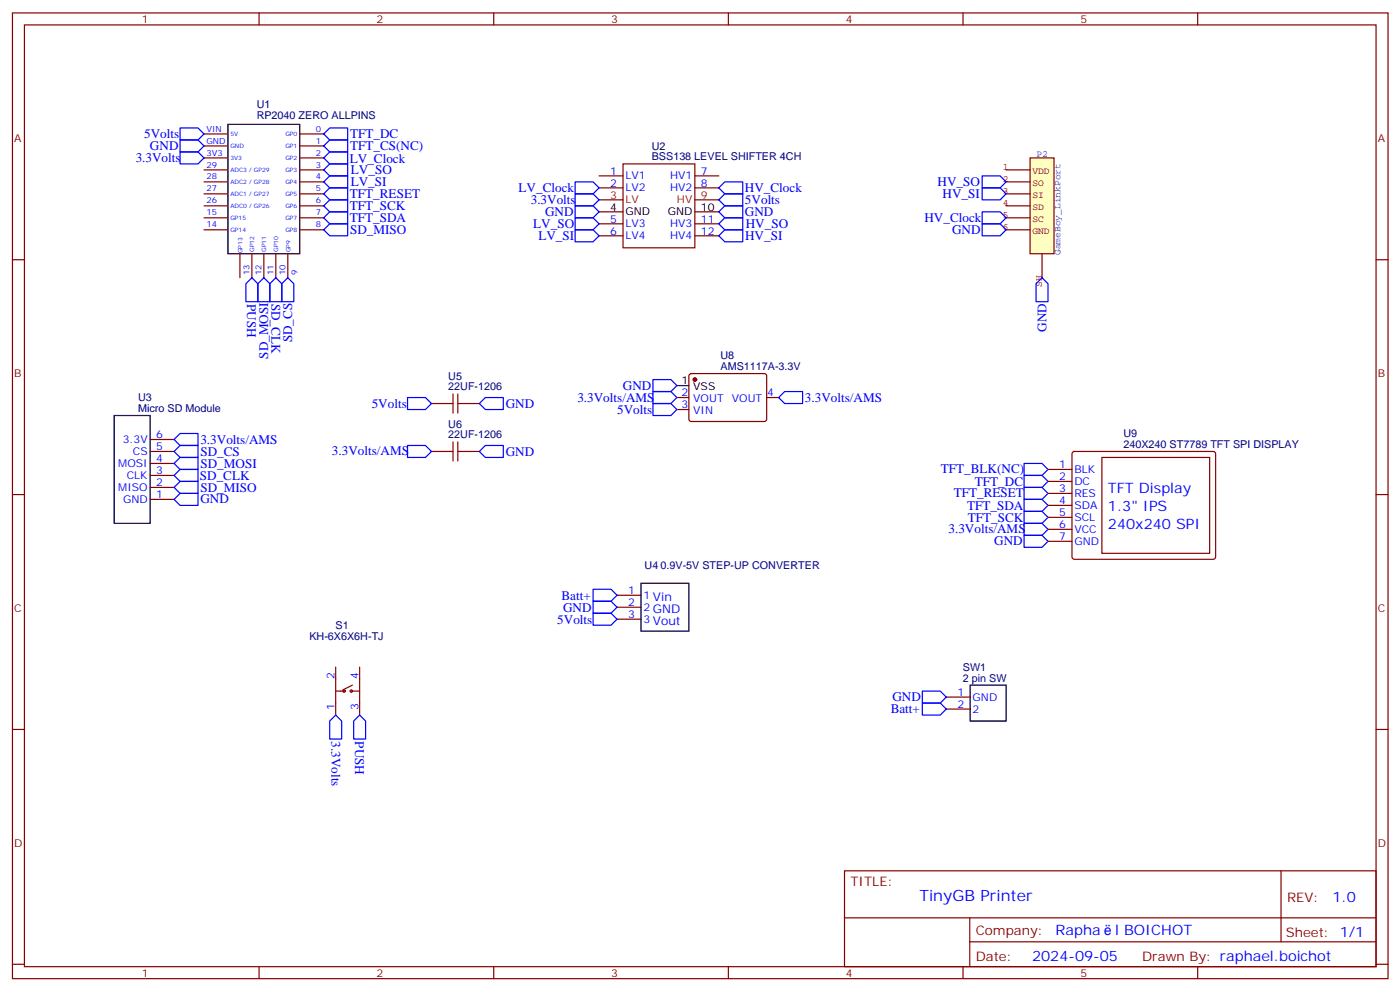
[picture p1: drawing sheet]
<svg xmlns="http://www.w3.org/2000/svg" width="413mm" height="292mm" viewBox="0 0 413 292" stroke-linecap="round" stroke-linejoin="round" font-family="sans-serif">
<g fill="none" stroke="#870000" stroke-width=".35">
<path d="M3.7 3.8h405.3v284.3h-405.3zM7.2 7.3h398.3v277.3h-398.3zM76.3 3.8v3.5M145.5 3.8v3.5M214.6 3.8v3.5M283.8 3.8v3.5M352.9 3.8v3.5M60.1 39.4h7.1M88.3 39.4h7.1M60.1 43h7.1M60.1 46.5h7.1M60.1 50h7.1"/>
<path d="M60.1 53.6h7.1M60.1 57.1h7.1M88.3 43h7.1M88.3 46.5h7.1M88.3 50h7.1M88.3 53.6h7.1M88.3 57.1h7.1M3.7 76.5h3.5M60.1 60.6h7.1M60.1 64.1h7.1M60.1 67.7h7.1M70.7 74.7v7.1"/>
<path d="M74.2 74.7v7.1M77.8 74.7v7.1M81.3 74.7v7.1M84.8 74.7v7.1M88.3 60.6h7.1M88.3 64.1h7.1M88.3 67.7h7.1M405.5 76.5h3.5M3.7 145.6h3.5M405.5 145.6h3.5M3.7 214.8h3.5M405.5 214.8h3.5"/>
<path d="M248.8 256.4h156.7v28.2h-156.7zM377.5 256.4v20.9M248.9 270.2h156.5M285.8 277.3h119.6M285.8 270.2v14.2M3.7 283.9h3.5M76.3 284.6v3.5M145.5 284.6v3.5M214.6 284.6v3.5M283.8 284.6v3.5M352.9 284.6v3.5M405.5 283.9h3.5"/>
</g>
<path d="M67.2 36.6h21.1v38.1h-21.1z" fill="none" stroke="#000" stroke-width=".35"/>
<path d="M303.5 46.5h7.1v28.2h-7.1z" fill="#ffffc2" stroke="#850000" stroke-width=".35"/>
<path d="M296.5 50h7M296.5 53.6h7M296.5 57.1h7M296.5 60.6h7M296.5 64.1h7M296.5 67.7h7M307.1 74.7v7.1" fill="none" stroke="#850000" stroke-width=".35"/>
<g fill="none" stroke="#870000" stroke-width=".35">
<path d="M176.5 55.3h7.1M176.5 51.8h7.1M176.5 58.8h7.1M183.6 48.3h21.2v24.7h-21.2zM204.8 55.3h7M204.8 51.8h7M204.8 58.8h7M176.5 62.4h7.1M176.5 65.9h7.1M176.5 69.4h7.1M204.8 62.4h7M204.8 65.9h7"/>
<path d="M204.8 69.4h7M127.1 118.8h3.6M137.7 118.8h3.6M199.5 117.1h3.5M203.2 110.2l.5-.2 21.8 .1 .4 .6v13l-.7 .4-21.8-.1-.4-.6v-12.7zM225.9 117.1h3.5M44.2 129.4h7.1M44.2 132.9h7.1M44.2 136.5h7.1M44.2 140h7.1M127.1 132.9h3.6M137.7 132.9h3.6"/>
<path d="M199.5 120.6h3.5M308.8 138.2h7.1M316.1 133.1l.5-.2h40.9l.5 .2 .2 .5-.1 30.6-.6 .5-41.2-.1-.4-.6v-30.4zM324.7 134.7h31.7v28.2h-31.7zM44.2 143.5h7.1M44.2 147h7.1M308.8 141.7h7.1M308.8 145.3h7.1M308.8 148.8h7.1M308.8 152.3h7.1M308.8 155.9h7.1M308.8 159.4h7.1"/>
<path d="M181.8 175.3h7.1M181.8 178.8h7.1M98.9 196.4v14.1M106 196.4v14.1M181.8 182.3h7.1M98.9 203.5h2.5M103.5 203.5h2.5M103.9 201.7l-2.9 1.4M278.8 205.2h7.1M278.8 208.8h7.1"/>
<circle cx="101.4" cy="203.5" r=".35"/>
<circle cx="103.5" cy="203.5" r=".35"/>
</g>
<path d="M199.5 113.5h3.5M33.7 122.3h10.5v31.8h-10.5zM188.9 171.7h14.1v14.1h-14.1zM285.9 201.7h10.6v10.6h-10.6z" fill="none" stroke="#000" stroke-width=".35"/>
<g fill="none" stroke="#00f" stroke-width=".35">
<path d="M53.1 37.7h5.2l1.8 1.7-1.8 1.8h-5.2zM95.4 39.4l1.8-1.7h5.2v3.5h-5.2zM53.1 41.2h5.2l1.8 1.8-1.8 1.7h-5.2zM53.1 44.7h5.2l1.8 1.8-1.8 1.8h-5.2zM95.4 46.5l1.8-1.8h5.2v3.6h-5.2zM95.4 50l1.8-1.7h5.2v3.5h-5.2zM95.4 53.6l1.8-1.8h5.2v3.5h-5.2zM95.4 57.1l1.8-1.8h5.2v3.5h-5.2zM97.2 41.2h5.2v3.5h-5.2l-1.8-1.7zM169.5 57.1h5.3l1.7 1.7-1.7 1.8h-5.3zM169.5 53.6h5.3l1.7 1.7-1.7 1.8h-5.3zM211.8 55.3l1.8-1.7h5.3v3.5h-5.3z"/>
<path d="M213.6 57.1h5.3v3.5h-5.3l-1.8-1.8zM289.4 51.8h5.3l1.8 1.8-1.8 1.7h-5.3zM289.4 55.3h5.3l1.8 1.8-1.8 1.7h-5.3zM95.4 67.7l1.8-1.8h5.2v3.5h-5.2zM95.4 64.1l1.8-1.7h5.2v3.5h-5.2zM95.4 60.6l1.8-1.8h5.2v3.6h-5.2zM169.5 60.6h5.3l1.7 1.8-1.7 1.7h-5.3zM169.5 64.1h5.3l1.7 1.8-1.7 1.8h-5.3zM169.5 67.7h5.3l1.7 1.7-1.7 1.8h-5.3zM211.8 62.4l1.8-1.8h5.3v3.5h-5.3zM211.8 69.4l1.8-1.7h5.3v3.5h-5.3zM211.8 65.9l1.8-1.8h5.3v3.6h-5.3z"/>
<path d="M289.4 65.9h5.3l1.8 1.8-1.8 1.7h-5.3zM289.4 62.4h5.3l1.8 1.7-1.8 1.8h-5.3zM74.2 81.8l1.8 1.7v5.3h-3.5v-5.3zM77.8 81.8l1.7 1.7v5.3h-3.5v-5.3zM79.5 83.5l1.8-1.7 1.7 1.7v5.3h-3.5zM84.8 81.8l1.8 1.7v5.3h-3.6v-5.3zM305.3 83.5l1.8-1.7 1.7 1.7v5.3h-3.5zM120.1 117.1h5.3l1.7 1.7-1.7 1.8h-5.3zM141.3 118.8l1.7-1.7h5.3v3.5h-5.3zM192.4 111.8h5.3l1.8 1.7-1.8 1.8h-5.3zM192.4 118.8h5.3l1.8 1.8-1.8 1.7h-5.3zM192.4 115.3h5.3l1.8 1.8-1.8 1.7h-5.3z"/>
<path d="M229.4 117.1l1.8-1.8h5.3v3.5h-5.3zM51.3 129.4l1.8-1.8h5.2v3.6h-5.2zM51.3 132.9l1.8-1.7h5.2v3.5h-5.2zM51.3 140l1.8-1.8h5.2v3.5h-5.2zM51.3 136.5l1.8-1.8h5.2v3.5h-5.2zM120.1 131.2h5.3l1.7 1.7-1.7 1.8h-5.3zM141.3 132.9l1.7-1.7h5.3v3.5h-5.3zM301.8 140h5.3l1.7 1.7-1.7 1.8h-5.3zM301.8 136.5h5.3l1.7 1.7-1.7 1.8h-5.3zM51.3 147l1.8-1.7h5.2v3.5h-5.2zM53.1 141.7h5.2v3.6h-5.2l-1.8-1.8zM301.8 157.6h5.3l1.7 1.8-1.7 1.7h-5.3z"/>
<path d="M301.8 154.1h5.3l1.7 1.8-1.7 1.7h-5.3zM301.8 150.6h5.3l1.7 1.7-1.7 1.8h-5.3zM301.8 147h5.3l1.7 1.8-1.7 1.8h-5.3zM301.8 143.5h5.3l1.7 1.8-1.7 1.7h-5.3zM174.8 177h5.3l1.7 1.8-1.7 1.8h-5.3zM174.8 173.5h5.3l1.7 1.8-1.7 1.7h-5.3zM174.8 180.6h5.3l1.7 1.7-1.7 1.8h-5.3zM98.9 210.5l1.8 1.8v5.3h-3.5v-5.3zM106 210.5l1.7 1.8v5.3h-3.5v-5.3zM271.8 203.5h5.3l1.7 1.7-1.7 1.8h-5.3zM271.8 207h5.3l1.7 1.8-1.7 1.7h-5.3z"/>
</g>
<path d="M130.7 118.8h2.8M133.5 116v5.6M134.9 118.8h2.8M134.9 116v5.6M130.7 132.9h2.8M133.5 130.1v5.6M134.9 130.1v5.6M134.9 132.9h2.8" fill="none" stroke="#a10000" stroke-width=".35"/>
<circle cx="204.8" cy="111.8" r=".53" fill="#870000" stroke="#870000" stroke-width=".35"/>
<text font-size="4.6" fill="#00f" x="270.9" y="265.4">TinyGB Printer</text>
<g font-size="4.2" fill="#00f">
<text x="326.5" y="145.3">TFT Display</text>
<text x="326.5" y="150.6">1.3&quot; IPS</text>
<text x="326.5" y="155.9">240x240 SPI</text>
<text x="392.6" y="265.7">1.0</text>
<text x="311" y="275.2">Rapha</text>
<text x="328.6" y="275.2">l BOICHOT</text>
<text x="304.1" y="283">2024-09-05</text>
</g>
<g font-size="3.9" fill="#00f">
<text x="42.5" y="40.7">5Volts</text>
<text x="103.2" y="40.7">TFT_DC</text>
<text x="40" y="47.8">3.3Volts</text>
<text x="44.2" y="44.2">GND</text>
<text x="103.1" y="47.9">LV_Clock</text>
<text x="103.2" y="44.2">TFT_CS(NC)</text>
<text x="103.4" y="51.2">LV_SO</text>
<text x="103.1" y="58.4">TFT_RESET</text>
<text x="103.3" y="54.9">LV_SI</text>
<text x="152.8" y="56.6">LV_Clock</text>
<text x="219.5" y="56.7">HV_Clock</text>
<text x="276.3" y="54.8">HV_SO</text>
<text x="277.8" y="58.3">HV_SI</text>
<text x="103" y="65.3">TFT_SDA</text>
<text x="103" y="61.8">TFT_SCK</text>
<text x="156.4" y="60.1">3.3Volts</text>
<text x="160.6" y="63.6">GND</text>
<text x="219.5" y="63.6">GND</text>
<text x="219.5" y="60.1">5Volts</text>
<text x="272.4" y="65.4">HV_Clock</text>
<text x="103.2" y="68.9">SD_MISO</text>
<text x="157.1" y="67.2">LV_SO</text>
<text x="158.6" y="70.6">LV_SI</text>
<text x="219.6" y="70.7">HV_SI</text>
<text x="219.8" y="67.2">HV_SO</text>
<text x="280.6" y="68.9">GND</text>
<text x="72.9" y="89.5" transform="rotate(90 72.9 89.5)">PUSH</text>
<text x="80" y="89.4" transform="rotate(90 80 89.4)">SD_CLK</text>
<text x="86.1" y="100.8" transform="rotate(-90 86.1 100.8)">SD_CS</text>
<text x="308.3" y="97.7" transform="rotate(-90 308.3 97.7)">GND</text>
<text x="79" y="105.6" transform="rotate(-90 79 105.6)">SD_MOSI</text>
<text x="170.1" y="118.2">3.3Volts/AMS</text>
<text x="183.5" y="114.8">GND</text>
<text x="237.2" y="118.5">3.3Volts/AMS</text>
<text x="109.5" y="120.1">5Volts</text>
<text x="149" y="120">GND</text>
<text x="181.8" y="121.8">5Volts</text>
<text x="59.1" y="130.8">3.3Volts/AMS</text>
<text x="59.1" y="134.2">SD_CS</text>
<text x="59.1" y="137.7">SD_MOSI</text>
<text x="97.8" y="134.1">3.3Volts/AMS</text>
<text x="149" y="134.1">GND</text>
<text x="58.9" y="141.2">SD_CLK</text>
<text x="277.2" y="139.3">TFT_BLK(NC)</text>
<text x="287.3" y="143">TFT_DC</text>
<text x="59.1" y="148.2">GND</text>
<text x="59.1" y="144.8">SD_MISO</text>
<text x="281" y="146.4">TFT_RESET</text>
<text x="285" y="150.1">TFT_SDA</text>
<text x="285.2" y="153.6">TFT_SCK</text>
<text x="279.5" y="157">3.3Volts/AMS</text>
<text x="293" y="160.6">GND</text>
<text x="165.4" y="176.5">Batt+</text>
<text x="164.2" y="183.6">5Volts</text>
<text x="165.9" y="180.1">GND</text>
<text x="263" y="206.5">GND</text>
<text x="262.5" y="210">Batt+</text>
<text x="97.7" y="218.3" transform="rotate(90 97.7 218.3)">3.3Volts</text>
<text x="104.6" y="218.3" transform="rotate(90 104.6 218.3)">PUSH</text>
</g>
<g font-size="3.9" fill="#800">
<text x="250.6" y="261">TITLE:</text>
<text x="379.2" y="265.7">REV:</text>
<text x="287.5" y="275.2">Company:</text>
<text x="378.9" y="275.8">Sheet: 1/1</text>
<text x="287.5" y="282.9">Date:</text>
<text x="336.6" y="282.9">Drawn By: raphael.boichot</text>
</g>
<g font-size="3.2" fill="#800">
<text x="41.8" y="6.8">1</text>
<text x="110.9" y="6.8">2</text>
<text x="180.1" y="6.8">3</text>
<text x="249.2" y="6.8">4</text>
<text x="318.3" y="6.8">5</text>
<text x="4.2" y="41.9">A</text>
<text x="406" y="41.9">A</text>
<text x="4.2" y="111.1">B</text>
<text x="406" y="111.1">B</text>
<text x="4.2" y="180.2">C</text>
<text x="406" y="180.2">C</text>
<text x="4.2" y="249.3">D</text>
<text x="406" y="249.3">D</text>
<text x="41.8" y="287.6">1</text>
<text x="110.9" y="287.6">2</text>
<text x="180.1" y="287.6">3</text>
<text x="249.2" y="287.6">4</text>
<text x="318.3" y="287.6">5</text>
</g>
<g font-size="3.2" fill="#000080">
<text x="75.6" y="35.1">RP2040 ZERO ALLPINS</text>
<text x="75.6" y="31.9">U1</text>
<text x="192.1" y="47.2">BSS138 LEVEL SHIFTER 4CH</text>
<text x="192.1" y="44">U2</text>
<text x="212.3" y="105.8">U8</text>
<text x="132.1" y="111.8">U5</text>
<text x="212.3" y="108.9">AMS1117A-3.3V</text>
<text x="40.7" y="118.1">U3</text>
<text x="132.1" y="114.9">22UF-1206</text>
<text x="40.7" y="121.3">Micro SD Module</text>
<text x="132.1" y="125.9">U6</text>
<text x="132.1" y="129">22UF-1206</text>
<text x="331.1" y="131.9">240X240 ST7789 TFT SPI DISPLAY</text>
<text x="331.1" y="128.6">U9</text>
<text x="189.9" y="167.5">U4</text>
<text x="194.6" y="167.6">0.9V-5V STEP-UP CONVERTER</text>
<text x="98.9" y="185.2">S1</text>
<text x="91.2" y="188.4">KH-6X6X6H-TJ</text>
<text x="283.7" y="197.5">SW1</text>
<text x="283.7" y="200.7">2 pin SW</text>
</g>
<g font-size="3.2" fill="#00f">
<text x="179.8" y="51.4">1</text>
<text x="184.3" y="52.8">LV1</text>
<text x="197.5" y="52.8">HV1</text>
<text x="206.5" y="51.4">7</text>
<text x="179.8" y="55">2</text>
<text x="184.3" y="56.4">LV2</text>
<text x="197.5" y="56.4">HV2</text>
<text x="206.5" y="55">8</text>
<text x="179.8" y="65.5">5</text>
<text x="206.5" y="65.5">11</text>
<text x="179.8" y="69.1">6</text>
<text x="184.3" y="67">LV3</text>
<text x="184.3" y="70.5">LV4</text>
<text x="197.5" y="67">HV3</text>
<text x="197.5" y="70.5">HV4</text>
<text x="206.5" y="69.1">12</text>
<text x="200.8" y="116.7">2</text>
<text x="204.3" y="118.5">VOUT</text>
<text x="215.7" y="118.5">VOUT</text>
<text x="226.1" y="116.7">4</text>
<text x="200.8" y="120.2">3</text>
<text x="204.3" y="122">VIN</text>
<text x="36.2" y="130.5">3.3V</text>
<text x="46" y="129">6</text>
<text x="34.9" y="137.5">MOSI</text>
<text x="39.1" y="134">CS</text>
<text x="46" y="132.6">5</text>
<text x="46" y="136.1">4</text>
<text x="312.1" y="137.9">1</text>
<text x="37.4" y="141">CLK</text>
<text x="46" y="139.6">3</text>
<text x="46" y="143.2">2</text>
<text x="312.1" y="141.4">2</text>
<text x="316.6" y="139.3">BLK</text>
<text x="316.6" y="142.8">DC</text>
<text x="34.9" y="144.6">MISO</text>
<text x="36.3" y="148.1">GND</text>
<text x="46" y="146.7">1</text>
<text x="312.1" y="144.9">3</text>
<text x="312.1" y="148.4">4</text>
<text x="316.6" y="146.3">RES</text>
<text x="316.6" y="149.9">SDA</text>
<text x="312.1" y="152">5</text>
<text x="312.1" y="155.5">6</text>
<text x="316.6" y="153.4">SCL</text>
<text x="312.1" y="159">7</text>
<text x="316.6" y="156.9">VCC</text>
<text x="316.6" y="160.4">GND</text>
<text x="185.1" y="174.9">1</text>
<text x="185.1" y="178.4">2</text>
<text x="189.6" y="176.3">1 Vin</text>
<text x="189.6" y="179.8">2GND</text>
<text x="185.1" y="182">3</text>
<text x="189.6" y="183.4">3Vout</text>
<text x="98.6" y="200" transform="rotate(-90 98.6 200)">2</text>
<text x="105.6" y="200" transform="rotate(-90 105.6 200)">4</text>
<text x="98.6" y="209" transform="rotate(-90 98.6 209)">1</text>
<text x="105.6" y="209" transform="rotate(-90 105.6 209)">3</text>
<text x="282.1" y="204.9">1</text>
<text x="282.1" y="208.4">2</text>
<text x="286.6" y="206.3">GND</text>
<text x="286.6" y="209.8">2</text>
</g>
<g font-size="3.2" fill="#f00">
<text x="179.8" y="58.5">3</text>
<text x="184.3" y="59.9">LV</text>
<text x="199.5" y="59.9">HV</text>
<text x="206.5" y="58.5">9</text>
</g>
<g font-size="3.2">
<text x="179.8" y="62">4</text>
<text x="184.3" y="63.4">GND</text>
<text x="196.8" y="63.4">GND</text>
<text x="206.5" y="62">10</text>
<text x="200.8" y="113.2">1</text>
<text x="204.3" y="114.9">VSS</text>
</g>
<g font-size="2.8" fill="#008484">
<text x="305.4" y="46.3">P2</text>
<text x="312.5" y="75.1" transform="rotate(-90 312.5 75.1)">GameBoy_LinkPort</text>
</g>
<g font-size="2.8" fill="#840000">
<text x="295.5" y="50">1</text>
<text x="295.5" y="53.5">2</text>
<text x="304.2" y="51.3">VDD</text>
<text x="295.5" y="57">3</text>
<text x="304.2" y="54.9">SO</text>
<text x="304.2" y="58.4">SI</text>
<text x="295.5" y="60.6">4</text>
<text x="295.5" y="64.1">5</text>
<text x="304.2" y="61.9">SD</text>
<text x="304.2" y="65.5">SC</text>
<text x="295.5" y="67.6">6</text>
<text x="304.2" y="69">GND</text>
<text x="307" y="84.5" transform="rotate(-90 307 84.5)">SH</text>
</g>
<g font-size="2.5" fill="#00f">
<text x="60.8" y="38.7">VIN</text>
<text x="93.1" y="38.7">0</text>
<text x="60.8" y="45.8">3V3</text>
<text x="60.8" y="42.3">GND</text>
<text x="93.1" y="42.3">1</text>
<text x="93.1" y="45.8">2</text>
<text x="60.8" y="52.8">28</text>
<text x="60.8" y="49.3">29</text>
<text x="93.1" y="49.3">3</text>
<text x="93.1" y="52.8">4</text>
<text x="60.8" y="59.9">26</text>
<text x="60.8" y="56.4">27</text>
<text x="93.1" y="56.4">5</text>
<text x="93.1" y="59.9">6</text>
<text x="60.8" y="63.4">15</text>
<text x="93.1" y="63.4">7</text>
<text x="60.8" y="67">14</text>
<text x="93.1" y="67">8</text>
<text x="73.5" y="81.1" transform="rotate(-90 73.5 81.1)">13</text>
<text x="77" y="81.1" transform="rotate(-90 77 81.1)">12</text>
<text x="80.6" y="81.1" transform="rotate(-90 80.6 81.1)">11</text>
<text x="84.1" y="81.1" transform="rotate(-90 84.1 81.1)">10</text>
<text x="87.6" y="81.1" transform="rotate(-90 87.6 81.1)">9</text>
</g>
<g font-size="1.8" fill="#00f">
<text x="67.9" y="40.1">5V</text>
<text x="84.1" y="40.1">GP0</text>
<text x="67.9" y="43.7">GND</text>
<text x="67.9" y="47.2">3V3</text>
<text x="84.1" y="43.7">GP1</text>
<text x="84.1" y="47.2">GP2</text>
<text x="67.9" y="50.7">ADC3 / GP29</text>
<text x="84.1" y="50.7">GP3</text>
<text x="67.9" y="54.3">ADC2 / GP28</text>
<text x="67.9" y="57.8">ADC1 / GP27</text>
<text x="84.1" y="54.3">GP4</text>
<text x="84.1" y="57.8">GP5</text>
<text x="67.9" y="61.3">ADC0 / GP26</text>
<text x="67.9" y="64.8">GP15</text>
<text x="84.1" y="61.3">GP6</text>
<text x="84.1" y="64.8">GP7</text>
<text x="67.9" y="68.4">GP14</text>
<text x="84.1" y="68.4">GP8</text>
<text x="71.4" y="74.6" transform="rotate(-90 71.4 74.6)">GP13</text>
<text x="74.9" y="74.2" transform="rotate(-90 74.9 74.2)">GP12</text>
<text x="78.5" y="74.2" transform="rotate(-90 78.5 74.2)">GP11</text>
<text x="82" y="74.2" transform="rotate(-90 82 74.2)">GP10</text>
<text x="85.6" y="74.3" transform="rotate(-90 85.6 74.3)">GP9</text>
</g>
</svg>
